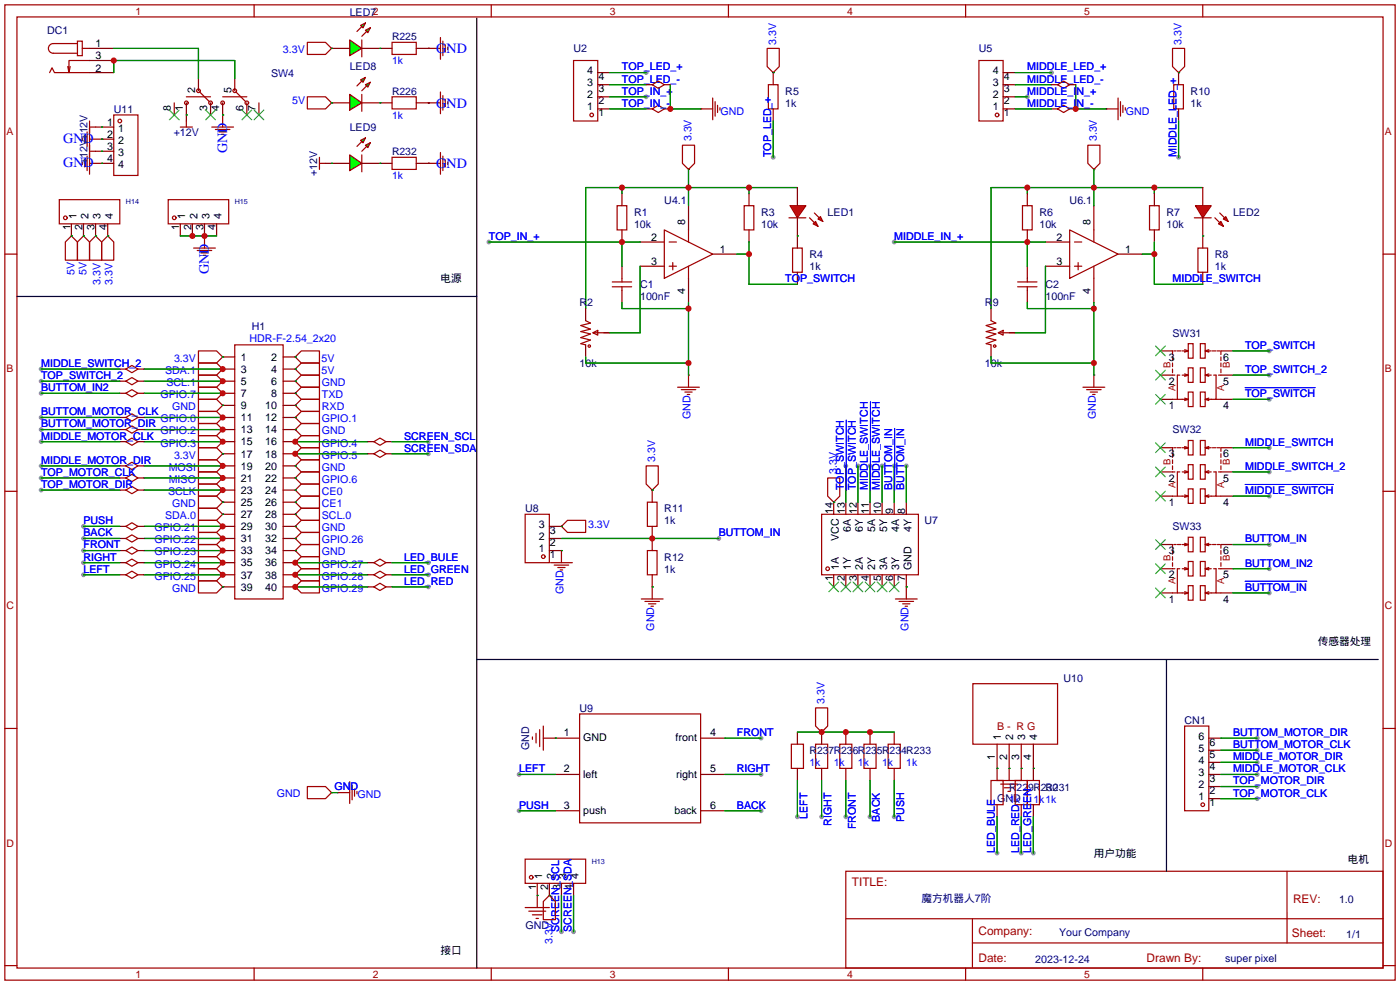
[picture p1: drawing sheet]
<svg xmlns="http://www.w3.org/2000/svg" width="294mm" height="207mm" viewBox="0 0 294 207" stroke-linecap="round" stroke-linejoin="round" font-family="sans-serif">
<g fill="#999">
<circle cx="135.6" cy="15.2" r=".51"/>
<circle cx="135.6" cy="20.3" r=".51"/>
<circle cx="102.6" cy="50.8" r=".51"/>
<circle cx="162.3" cy="33" r=".51"/>
<circle cx="220.7" cy="15.2" r=".51"/>
<circle cx="187.7" cy="50.8" r=".51"/>
<circle cx="247.4" cy="33" r=".51"/>
<circle cx="215.6" cy="20.3" r=".51"/>
<circle cx="177.5" cy="97.8" r=".51"/>
<circle cx="180.1" cy="97.8" r=".51"/>
<circle cx="182.6" cy="97.8" r=".51"/>
<circle cx="185.2" cy="97.8" r=".51"/>
<circle cx="266.4" cy="73.7" r=".51"/>
<circle cx="266.4" cy="83.8" r=".51"/>
<circle cx="266.4" cy="94" r=".51"/>
<circle cx="266.4" cy="104.1" r=".51"/>
<circle cx="266.4" cy="78.7" r=".51"/>
<circle cx="266.4" cy="99.1" r=".51"/>
<circle cx="150.9" cy="113" r=".51"/>
<circle cx="187.7" cy="97.8" r=".51"/>
<circle cx="190.2" cy="97.8" r=".51"/>
<circle cx="266.4" cy="114.3" r=".51"/>
<circle cx="266.4" cy="124.5" r=".51"/>
<circle cx="266.4" cy="119.4" r=".51"/>
<circle cx="263.9" cy="154.9" r=".51"/>
<circle cx="263.9" cy="157.5" r=".51"/>
<circle cx="263.9" cy="160" r=".51"/>
<circle cx="263.9" cy="162.6" r=".51"/>
<circle cx="263.9" cy="165.1" r=".51"/>
<circle cx="263.9" cy="167.6" r=".51"/>
<circle cx="8.6" cy="87.6" r=".51"/>
<circle cx="8.6" cy="90.2" r=".51"/>
<circle cx="8.6" cy="82.6" r=".51"/>
<circle cx="8.6" cy="92.7" r=".51"/>
<circle cx="8.6" cy="97.8" r=".51"/>
<circle cx="8.6" cy="77.5" r=".51"/>
<circle cx="8.6" cy="100.3" r=".51"/>
<circle cx="8.6" cy="102.9" r=".51"/>
<circle cx="8.6" cy="80" r=".51"/>
<circle cx="117.9" cy="195.6" r=".51"/>
<circle cx="120.4" cy="195.6" r=".51"/>
<circle cx="109" cy="162.6" r=".51"/>
<circle cx="159.8" cy="162.6" r=".51"/>
<circle cx="159.8" cy="154.9" r=".51"/>
<circle cx="159.8" cy="170.2" r=".51"/>
<circle cx="109" cy="170.2" r=".51"/>
<circle cx="209.3" cy="179.1" r=".51"/>
<circle cx="214.4" cy="179.1" r=".51"/>
<circle cx="216.9" cy="179.1" r=".51"/>
<circle cx="17.5" cy="120.7" r=".51"/>
<circle cx="17.5" cy="118.1" r=".51"/>
<circle cx="17.5" cy="115.6" r=".51"/>
<circle cx="17.5" cy="113" r=".51"/>
<circle cx="17.5" cy="110.5" r=".51"/>
<circle cx="167.4" cy="171.5" r=".51"/>
<circle cx="172.5" cy="171.5" r=".51"/>
<circle cx="177.5" cy="171.5" r=".51"/>
<circle cx="182.6" cy="171.5" r=".51"/>
<circle cx="187.7" cy="171.5" r=".51"/>
<circle cx="89.9" cy="118.1" r=".51"/>
<circle cx="89.9" cy="123.2" r=".51"/>
<circle cx="89.9" cy="120.7" r=".51"/>
<circle cx="89.9" cy="92.7" r=".51"/>
<circle cx="89.9" cy="95.3" r=".51"/>
</g>
<g fill="none" stroke="#a10000" stroke-width=".25">
<path d="M1 1h291.9v204.7h-291.9zM3.6 3.6h286.7v199.6h-286.7zM53.3 1v2.6M103.1 1v2.6M120.4 12.7h5.1v12.7h-5.1zM136.9 17.8l1.3-.8 1.2 .8-1.2 .7zM152.9 1v2.6M202.7 1v2.6M252.5 1v2.6M136.9 22.9l1.3-.8 1.2 .8-1.2 .7zM143.3 30.5h2.5v3.8l-1.3 1.3-1.2-1.3zM147.1 22.9h2.5"/>
<path d="M149.6 20.6v4.5M150.1 21.3v3.1M150.6 22.1v1.5M151.1 22.6v.5M1 53.3h2.6M128.5 59.2h4.1M129.5 43.2h2.1v5.1h-2.1zM130.6 58.4v.8M139.4 48.3l10.2 5-10.2 5.1zM140.5 55.9h1.5M140.5 50.8h1.5M141.2 55.1v1.5"/>
<path d="M144.5 48.3v2.5M144.5 55.9v2.5M156.2 43.2h2v5.1h-2zM165.6 45.7h3.6M290.3 53.3h2.6M41.7 73.7h3.8l1.2 1.2-1.2 1.3h-3.8zM41.7 76.2h3.8l1.2 1.3-1.2 1.2h-3.8zM41.7 78.7h3.8l1.2 1.3-1.2 1.3h-3.8zM49.3 72.4h10.1v53.3h-10.1zM62 74.9l1.2-1.2h3.9v2.5h-3.9zM62 77.5l1.2-1.3h3.9v2.5h-3.9zM63.2 78.7h3.9v2.6h-3.9l-1.2-1.3z"/>
<path d="M128.5 60.2h4.1M130.6 60.2v.8M144.5 78.7v2.6M41.7 83.8h3.8l1.2 1.3-1.2 1.3h-3.8zM41.7 94h3.8l1.2 1.3-1.2 1.2h-3.8zM41.7 96.5h3.8l1.2 1.3-1.2 1.3h-3.8zM41.7 99.1h3.8l1.2 1.2-1.2 1.3h-3.8zM41.7 88.9h3.8l1.2 1.3-1.2 1.2h-3.8zM41.7 86.4h3.8l1.2 1.2-1.2 1.3h-3.8zM41.7 81.3h3.8l1.2 1.3-1.2 1.2h-3.8zM41.7 91.4h3.8l1.2 1.3-1.2 1.3h-3.8zM62 97.8l1.2-1.3h3.9v2.6h-3.9z"/>
<path d="M62 90.2l1.2-1.3h3.9v2.5h-3.9zM62 82.6l1.2-1.3h3.9v2.5h-3.9zM62 85.1l1.2-1.3h3.9v2.6h-3.9zM62 87.6l1.2-1.2h3.9v2.5h-3.9zM62 95.3l1.2-1.3h3.9v2.5h-3.9zM62 92.7l1.2-1.3h3.9v2.6h-3.9zM142.2 81.3h4.6M143 81.8h3M143.8 82.3h1.5M144.3 82.8h.5M1 103.1h2.6M41.7 104.1h3.8l1.2 1.3-1.2 1.3h-3.8z"/>
<path d="M41.7 106.7h3.8l1.2 1.3-1.2 1.2h-3.8zM41.7 101.6h3.8l1.2 1.3-1.2 1.2h-3.8zM41.7 109.2h3.8l1.2 1.3-1.2 1.3h-3.8zM41.7 111.8h3.8l1.2 1.2-1.2 1.3h-3.8zM41.7 114.3h3.8l1.2 1.3-1.2 1.2h-3.8zM41.7 116.8h3.8l1.2 1.3-1.2 1.3h-3.8zM41.7 119.4h3.8l1.2 1.3-1.2 1.2h-3.8zM62 115.6l1.2-1.3h3.9v2.5h-3.9zM62 110.5l1.2-1.3h3.9v2.6h-3.9zM62 108l1.2-1.3h3.9v2.5h-3.9zM62 102.9l1.2-1.3h3.9v2.5h-3.9zM62 105.4l1.2-1.3h3.9v2.6h-3.9z"/>
<path d="M62 118.1l1.2-1.3h3.9v2.6h-3.9zM62 113l1.2-1.2h3.9v2.5h-3.9zM62 100.3l1.2-1.2h3.9v2.5h-3.9zM290.3 103.1h2.6M41.7 121.9h3.8l1.2 1.3-1.2 1.3h-3.8zM62 120.7l1.2-1.3h3.9v2.5h-3.9zM62 123.2l1.2-1.3h3.9v2.6h-3.9zM1 152.9h2.6M290.3 152.9h2.6M64.5 165.1h3.8l1.3 1.3-1.3 1.2h-3.8zM70.9 166.4h2.5M73.4 164.1v4.6"/>
<path d="M73.9 164.8v3.1M74.4 165.6v1.5M74.9 166.1v.5M177.5 182.9h112.8v20.3h-112.8zM177.6 192.8h112.6M204.1 197.9h86.1M204.1 192.8v10.2M270.2 182.9v15M1 202.7h2.6M53.3 203.2v2.5M103.1 203.2v2.5M152.9 203.2v2.5"/>
<path d="M202.7 203.2v2.5M252.5 203.2v2.5M290.3 202.7h2.6"/>
<circle cx="124.2" cy="24.1" r=".38"/>
</g>
<g fill="none" stroke="#870000" stroke-width=".25">
<path d="M125.5 17.8h2.5M125.5 15.2h2.5M135.6 17.8h1.3M139.4 17.8h1.3M125.5 22.9h2.5M125.5 20.3h2.5M135.6 22.9h1.3M139.4 22.9h1.3M144.5 35.6h.1M147.1 22.9h.1M130.6 40.6v2.6M130.6 48.3v2.5"/>
<path d="M130.6 55.9v2.5M134.4 55.9h5M134.4 50.8h5M144.5 43.2v5.1M144.5 58.4v5.1M149.6 53.3h5.1M157.2 40.6v2.6M157.2 48.3v2.5M46.7 74.9h.1M46.7 77.5h.1M46.7 74.9h2.6M46.7 77.5h2.6"/>
<path d="M59.4 74.9h2.6M59.4 77.5h2.6M62 74.9h.1M62 77.5h.1M130.6 61v2.5M144.5 78.7h.1M46.7 85.1h.1M46.7 95.3h.1M46.7 80h.1M46.7 97.8h.1M46.7 90.2h.1M46.7 87.6h.1"/>
<path d="M46.7 82.6h.1M46.7 92.7h.1M46.7 80h2.6M46.7 82.6h2.6M46.7 85.1h2.6M46.7 87.6h2.6M46.7 90.2h2.6M46.7 92.7h2.6M46.7 95.3h2.6M46.7 97.8h2.6M59.4 80h2.6M59.4 82.6h2.6"/>
<path d="M59.4 85.1h2.6M59.4 87.6h2.6M59.4 90.2h2.6M59.4 92.7h2.6M59.4 95.3h2.6M59.4 97.8h2.6M62 97.8h.1M62 90.2h.1M62 80h.1M62 82.6h.1M62 85.1h.1M62 87.6h.1"/>
<path d="M62 95.3h.1M62 92.7h.1M46.7 105.4h.1M46.7 108h.1M46.7 100.3h.1M46.7 102.9h.1M46.7 110.5h.1M46.7 113h.1M46.7 115.6h.1M46.7 118.1h.1M46.7 100.3h2.6M46.7 102.9h2.6"/>
<path d="M46.7 105.4h2.6M46.7 108h2.6M46.7 110.5h2.6M46.7 113h2.6M46.7 115.6h2.6M46.7 118.1h2.6M59.4 100.3h2.6M59.4 102.9h2.6M59.4 105.4h2.6M59.4 108h2.6M59.4 110.5h2.6M59.4 113h2.6"/>
<path d="M59.4 115.6h2.6M59.4 118.1h2.6M62 115.6h.1M62 110.5h.1M62 108h.1M62 102.9h.1M62 105.4h.1M62 118.1h.1M62 113h.1M62 100.3h.1M46.7 123.2h.1M46.7 120.7h.1"/>
<path d="M46.7 120.7h2.6M46.7 123.2h2.6M59.4 120.7h2.6M59.4 123.2h2.6M62 120.7h.1M62 123.2h.1M69.6 166.4h.1M70.9 166.4h.1"/>
</g>
<g fill="none" stroke="#008700" stroke-width=".25">
<path d="M128 15.2h7.6M128 17.8h7.6M140.7 17.8v5.1h6.4M128 20.3h7.6M128 22.9h7.6M130.6 39.4v1.2M144.5 35.6v7.6M157.2 39.4v1.2M167.4 39.4h-44.5v25.4M30.2 77.5h16.5M46.7 74.9h.1M62 74.9h.1"/>
<path d="M62 77.5h.1M30.2 80h16.5M30.2 82.6h16.5M30.2 90.2h16.5M30.2 92.7h16.5M30.2 97.8h16.5M46.7 85.1h.1M46.7 95.3h.1M62 80h.1M62 82.6h.1M62 85.1h.1M62 87.6h.1"/>
<path d="M62 90.2h.1M62 97.8h.1M62 92.7h15.2M62 95.3h15.2M30.2 100.3h16.5M30.2 102.9h16.5M30.2 110.5h16.5M30.2 113h16.5M30.2 115.6h16.5M30.2 118.1h16.5M46.7 105.4h.1M46.7 108h.1"/>
<path d="M62 100.3h.1M62 102.9h.1M62 105.4h.1M62 108h.1M62 110.5h.1M62 113h.1M62 115.6h.1M62 118.1h15.2M30.2 120.7h16.5M46.7 123.2h.1M62 120.7h15.2M62 123.2h15.2"/>
</g>
<g fill="#f00" stroke="#a10000" stroke-width=".25">
<path d="M165.9 43.2h3.3l-1.8 2.5z"/>
<path d="M171.7 46l.5-.5 .5 1z"/>
<path d="M170.7 47l.5-.5 .5 1z"/>
</g>
<g fill="none" stroke="#a10000" stroke-width=".25">
<path d="M161 10.2h2.6v3.8l-1.3 1.2-1.3-1.2zM161.3 17.8h2v5.1h-2zM205.5 12.7h5.1v12.7h-5.1zM222 17.8l1.3-.8 1.2 .8-1.2 .7zM222 22.9l1.3-.8 1.2 .8-1.2 .7zM228.3 30.5h2.6v3.8l-1.3 1.3-1.3-1.3zM232.2 22.9h2.5M234.7 20.6v4.5M235.2 21.3v3.1M235.7 22.1v1.5M236.2 22.6v.5M166.4 52.1h2v5.1h-2z"/>
<path d="M169.9 45.7l1 1M170.9 44.7l1.1 1M213.6 59.2h4.1M214.6 43.2h2.1v5.1h-2.1zM215.6 58.4v.8M224.5 48.3l10.2 5-10.2 5.1zM225.6 55.9h1.5M225.6 50.8h1.5M226.3 55.1v1.5M229.6 48.3v2.5M229.6 55.9v2.5M241.3 43.2h2v5.1h-2z"/>
<path d="M250.7 45.7h3.6M122.9 67.3l1.1 .5-2.1 .5 2.1 .8-2.1 .5 2.1 .5-2.1 .8 2.1 .5-2.1 .7 1 .3M124.5 69.9l1-.6v1.1zM124.5 69.9h3.5M213.6 60.2h4.1M215.6 60.2v.8M229.6 78.7v2.6M227.3 81.3h4.6M228.1 81.8h3M228.9 82.3h1.5M229.4 82.8h.5"/>
<circle cx="209.3" cy="24.1" r=".38"/>
<circle cx="123.7" cy="72.6" r=".25"/>
</g>
<g fill="none" stroke="#870000" stroke-width=".25">
<path d="M162.3 15.2h.1M162.3 15.2v2.6M210.6 17.8h2.5M210.6 15.2h2.5M220.7 17.8h1.3M224.5 17.8h1.3M162.3 22.9v2.5M167.4 39.4v3.8M210.6 22.9h2.5M210.6 20.3h2.5M220.7 22.9h1.3M224.5 22.9h1.3"/>
<path d="M229.6 35.6h.1M232.2 22.9h.1M167.4 45.7v6.4M167.4 57.2v2.5M215.6 40.6v2.6M215.6 48.3v2.5M215.6 55.9v2.5M219.5 55.9h5M219.5 50.8h5M229.6 43.2v5.1M229.6 58.4v5.1M234.7 53.3h5.1"/>
<path d="M242.3 40.6v2.6M242.3 48.3v2.5M122.9 64.8v2.5M122.9 72.4v2.5M126.7 69.9h1.3M215.6 61v2.5M229.6 78.7h.1"/>
</g>
<g fill="none" stroke="#008700" stroke-width=".25">
<path d="M162.3 15.2h.1M213.1 15.2h7.6M213.1 17.8h7.6M225.8 17.8v5.1h6.4M162.3 25.4v7.6M215.6 39.4v1.2M229.6 35.6v7.6M242.3 39.4v1.2M252.5 39.4h-44.5v25.4M102.6 50.8h31.8M130.6 50.8v5.1M134.4 55.9v14h-6.4"/>
<path d="M154.7 53.3h2.5M157.2 50.8v8.9h10.2M167.4 49.5h.1M122.9 74.9v1.3h21.6M130.6 63.5v1.3h13.9M144.5 63.5v15.2"/>
</g>
<g fill="#f00" stroke="#a10000" stroke-width=".25">
<path d="M251 43.2h3.3l-1.8 2.5z"/>
<path d="M256.8 46l.5-.5 .5 1z"/>
<path d="M255.8 47l.5-.5 .5 1z"/>
</g>
<g fill="none" stroke="#a10000" stroke-width=".25">
<path d="M10.4 15.2l.5-1 .5 1h7.4M14.7 14l-.2 1.2M16.3 8.6h1v3.1h-1zM16.3 9.1h-5.1a1.02 1.02 0 0 0-1 1.1 1.02 1.02 0 0 0 1 1h5.1M17.3 10.2h1.5M18.8 12.7h-4.3v2.5l-.3-1.2M41.9 19.3l2 2M49.5 19.3l2.1 2M75.9 8.4v3.5M82.3 8.9h5.1v2.5h-5.1zM89.9 10.2h2.6M92.5 7.9v4.5"/>
<path d="M92.5 19.3v4.6M93 8.6v3.1M93.5 9.4v1.5M94 9.9v.5M246.1 10.2h2.6v3.8l-1.3 1.2-1.3-1.2zM246.4 17.8h2v5.1h-2zM37.8 26.7h2.6M39.1 20.3h5.1M39.1 25.4v1.3M44.4 26.7h4.6M45.2 27.2h3.1M46 27.7h1.5"/>
<path d="M46.5 28.2h.5M46.7 20.3h5.1M46.7 24.1v2.6M82.3 20.3h5.1v2.6h-5.1zM89.9 21.6h2.6M93 20.1v3M93.5 20.8v1.6M94 21.3v.5M251.5 52.1h2v5.1h-2zM255 45.7l1 1M256 44.7l1 1M26.4 77.5l1.3-.8 1.3 .8-1.3 .7z"/>
<path d="M208 67.3l1 .5-2 .5 2 .8-2 .5 2 .5-2 .8 2 .5-2 .7 1 .3M209.5 69.9l1.1-.6v1.1zM209.5 69.9h3.6M246.1 73.7v.7M246.1 74.9v.8M246.1 76.2v.8M246.1 77.5v.7M246.1 78.7h.5M246.4 73.7h.5M247.1 73.7h.8M247.6 78.7h-.5v5.1h2.3l-.7 .3M248.2 73.7h1.2l-.7 .2"/>
<path d="M248.2 78.7h1.2l-.7 .3M248.7 73.4l.7 .3M248.7 78.5l.7 .2M249.4 72.1h1v3.1h-1zM249.4 77.2h1v3.1h-1zM252 72.1h1v3.1h-1zM252 77.2h1v3.1h-1zM253.7 73.4l-.7 .3M253.7 78.5l-.7 .2M254.3 73.7h-1.3l.7 .2M254.3 78.7h-1.3l.7 .3M254.5 73.7h.8"/>
<path d="M254.8 78.7h.5v5.1h-2.3l.7 .3M255.5 73.7h.5M255.8 78.7h.5M256.3 73.7v.7M256.3 74.9v.8M256.3 76.2v.8M256.3 77.5v.7M26.4 87.6l1.3-.7 1.3 .7-1.3 .8zM26.4 90.2l1.3-.8 1.3 .8-1.3 .7zM26.4 82.6l1.3-.8 1.3 .8-1.3 .7zM26.4 92.7l1.3-.8 1.3 .8-1.3 .8zM26.4 97.8l1.3-.8 1.3 .8-1.3 .8z"/>
<path d="M26.4 80l1.3-.8 1.3 .8-1.3 .8zM135.6 97.8h2.6v3.8l-1.3 1.3-1.3-1.3zM246.1 83.8h1M246.1 94v.7M246.1 95.3v.7M246.1 96.5v.8M246.1 97.8v.8M246.1 99.1h.5M246.4 94h.5M247.1 94h.8M247.6 99.1h-.5v5h2.3l-.7 .3M248.2 94h1.2l-.7 .2"/>
<path d="M248.2 99.1h1.2l-.7 .2M248.7 83.6l.7 .2M248.7 93.7l.7 .3M248.7 98.8l.7 .3M249.4 82.3h1v3h-1zM249.4 92.5h1v3h-1zM249.4 97.5h1v3.1h-1zM252 82.3h1v3h-1zM252 92.5h1v3h-1zM252 97.5h1v3.1h-1zM253.7 83.6l-.7 .2M253.7 93.7l-.7 .3"/>
<path d="M253.7 98.8l-.7 .3M254.3 94h-1.3l.7 .2M254.3 99.1h-1.3l.7 .2M254.5 94h.8M254.8 99.1h.5v5h-2.3l.7 .3M255.3 83.8h1M255.5 94h.5M255.8 99.1h.5M256.3 94v.7M256.3 95.3v.7M256.3 96.5v.8M256.3 97.8v.8"/>
<path d="M26.4 100.3l1.3-.7 1.3 .7-1.3 .8zM26.4 102.9l1.3-.8 1.3 .8-1.3 .7zM110.2 108h5.1v10.1h-5.1zM115.6 118.1h4.5M116.3 118.6h3.1M117.1 119.1h1.5M117.6 119.6h.5M117.9 115.6v2.5M119.1 109.2h3.8v2.6h-3.8l-1.2-1.3zM135.9 105.4h2v5.1h-2zM135.9 115.6h2v5h-2zM172.5 108h20.3v12.7h-20.3z"/>
<path d="M173.7 100.3h2.6v3.8l-1.3 1.3-1.3-1.3zM246.1 114.3v.8M246.1 115.6v.7M246.1 116.8v.8M246.1 118.1v.8M246.1 104.1h1M246.1 119.4h.5M246.4 114.3h.5M247.1 114.3h.8M247.6 119.4h-.5v5.1h2.3l-.7 .2M248.2 114.3h1.2l-.7 .3M248.2 119.4h1.2l-.7 .2"/>
<path d="M248.7 103.9l.7 .2M248.7 114l.7 .3M248.7 119.1l.7 .3M249.4 102.6h1v3.1h-1zM249.4 112.8h1v3h-1zM249.4 117.9h1v3h-1zM252 102.6h1v3.1h-1zM252 112.8h1v3h-1zM252 117.9h1v3h-1zM253.7 103.9l-.7 .2M253.7 114l-.7 .3M253.7 119.1l-.7 .3"/>
<path d="M254.3 114.3h-1.3l.7 .3M254.3 119.4h-1.3l.7 .2M254.5 114.3h.8M254.8 119.4h.5v5.1h-2.3l.7 .2M255.3 104.1h1M255.5 114.3h.5M255.8 119.4h.5M256.3 114.3v.8M256.3 115.6v.7M256.3 116.8v.8M256.3 118.1v.8M134.6 125.7h4.6"/>
<path d="M135.4 126.2h3M136.1 126.7h1.6M136.7 127.3h.5M136.9 123.2v2.5M188 125.7h4.5M188.7 126.2h3.1M189.5 126.7h1.5M190 127.3h.5M190.2 123.2v2.5M246.1 124.5h1M248.7 124.2l.7 .3M249.4 122.9h1v3.1h-1z"/>
<path d="M252 122.9h1v3.1h-1zM253.7 124.2l-.7 .3M255.3 124.5h1M248.7 152.4h5v17.8h-5z"/>
<circle cx="41.7" cy="19.1" r=".38"/>
<circle cx="49.3" cy="19.1" r=".38"/>
<circle cx="39.1" cy="21.6" r=".38"/>
<circle cx="44.2" cy="21.6" r=".38"/>
<circle cx="46.7" cy="21.6" r=".38"/>
<circle cx="51.8" cy="21.6" r=".38"/>
<circle cx="208.8" cy="72.6" r=".25"/>
<circle cx="114" cy="116.8" r=".38"/>
<circle cx="173.7" cy="119.4" r=".38"/>
<circle cx="252.5" cy="168.9" r=".38"/>
</g>
<g fill="none" stroke="#870000" stroke-width=".25">
<path d="M18.8 10.2h5.1M18.8 15.2h5.1M18.8 12.7h5.1M41.7 16.5v2.6M49.3 16.5v2.6M79.8 10.2h2.5M87.4 10.2h2.5M89.9 10.2h.1M247.4 15.2h.1M247.4 15.2v2.6M36.6 21.6v2.5M39.1 21.6v3.8"/>
<path d="M44.2 21.6v2.5M46.7 24.1h.1M46.7 21.6v2.5M51.8 21.6v2.5M54.4 21.6v2.5M79.8 21.6h2.5M87.4 21.6h2.5M89.9 21.6h.1M247.4 22.9v2.5M252.5 39.4v3.8M252.5 45.7v6.4M252.5 57.2v2.5"/>
<path d="M25.1 77.5h1.3M29 77.5h1.2M208 64.8v2.5M208 72.4v2.5M211.8 69.9h1.3M243.6 73.7h2.5M243.6 78.7h2.5M256.3 73.7h2.5M256.3 78.7h2.5M25.1 87.6h1.3M25.1 90.2h1.3M25.1 82.6h1.3"/>
<path d="M25.1 92.7h1.3M25.1 97.8h1.3M25.1 80h1.3M29 87.6h1.2M29 90.2h1.2M29 82.6h1.2M29 92.7h1.2M29 97.8h1.2M29 80h1.2M243.6 83.8h2.5M243.6 94h2.5M243.6 99.1h2.5"/>
<path d="M256.3 83.8h2.5M256.3 94h2.5M256.3 99.1h2.5M25.1 100.3h1.3M25.1 102.9h1.3M29 100.3h1.2M29 102.9h1.2M115.3 115.6h2.6M115.3 113h2.6M115.3 110.5h2.6M117.9 110.5h.1M117.9 115.6h.1"/>
<path d="M136.9 102.9h.1M136.9 102.9v2.5M136.9 110.5v5.1M175 105.4h.1M175 105.4v2.6M177.5 105.4v2.6M180.1 105.4v2.6M182.6 105.4v2.6M185.2 105.4v2.6M187.7 105.4v2.6M190.2 105.4v2.6M243.6 104.1h2.5"/>
<path d="M243.6 114.3h2.5M243.6 119.4h2.5M256.3 104.1h2.5M256.3 114.3h2.5M256.3 119.4h2.5M136.9 123.2h.1M136.9 120.7v2.5M175 120.7v2.5M177.5 120.7v2.5M180.1 120.7v2.5M182.6 120.7v2.5M185.2 120.7v2.5"/>
<path d="M187.7 120.7v2.5M190.2 123.2h.1M190.2 120.7v2.5M243.6 124.5h2.5M256.3 124.5h2.5M253.7 157.5h2.6M253.7 154.9h2.6M253.7 167.6h2.6M253.7 165.1h2.6M253.7 162.6h2.6M253.7 160h2.6"/>
</g>
<g fill="none" stroke="#008700" stroke-width=".25">
<path d="M23.9 10.2h17.8v6.3M23.9 15.2v-2.5h25.4v3.8M89.9 10.2h.1M247.4 15.2h.1M39.1 24.1h.1M46.7 24.1h.1M89.9 21.6h.1M213.1 20.3h2.5M213.1 22.9h7.6M247.4 25.4v7.6M187.7 50.8h31.8M215.6 50.8v5.1"/>
<path d="M219.5 55.9v14h-6.4M239.8 53.3h2.5M242.3 50.8v8.9h10.2M252.5 49.5h.1M8.6 77.5h16.5M208 74.9v1.3h21.6M215.6 63.5v1.3h14M229.6 63.5v15.2M258.8 73.7h7.6M258.8 78.7h7.6M8.6 87.6h16.5M8.6 90.2h16.5"/>
<path d="M8.6 82.6h16.5M8.6 92.7h16.5M8.6 97.8h16.5M8.6 80h16.5M30.2 87.6h16.5M177.5 97.8v7.6M180.1 97.8v7.6M182.6 97.8v7.6M185.2 97.8v7.6M187.7 97.8v7.6M190.2 97.8v7.6M258.8 83.8h7.6"/>
<path d="M258.8 94h7.6M258.8 99.1h7.6M8.6 100.3h16.5M8.6 102.9h16.5M117.9 110.5h.1M117.9 115.6h.1M117.9 113h33M136.9 102.9h.1M175 105.4h.1M258.8 104.1h7.6M258.8 114.3h7.6M258.8 119.4h7.6"/>
<path d="M136.9 123.2h.1M190.2 123.2h.1M258.8 124.5h7.6M256.3 154.9h7.6M256.3 157.5h7.6M256.3 160h7.6M256.3 162.6h7.6M256.3 165.1h7.6M256.3 167.6h7.6"/>
</g>
<g fill="none" stroke="#3c3" stroke-width=".25">
<path d="M35.6 23.1l2 2M37.6 23.1l-2 2M43.2 23.1l2 2M45.2 23.1l-2 2M50.8 23.1l2 2M52.8 23.1l-2 2M53.3 23.1l2.1 2M55.4 23.1l-2.1 2M242.6 72.6l2 2.1M242.6 77.7l2 2.1M244.6 72.6l-2 2.1M244.6 77.7l-2 2.1"/>
<path d="M242.6 82.8l2 2M242.6 93l2 2M242.6 98l2 2.1M244.6 82.8l-2 2M244.6 93l-2 2M244.6 98l-2 2.1M242.6 103.1l2 2.1M242.6 113.3l2 2M242.6 118.4l2 2M244.6 103.1l-2 2.1M244.6 113.3l-2 2M244.6 118.4l-2 2"/>
<path d="M174 122.2l2 2M176 122.2l-2 2M176.5 122.2l2.1 2M178.6 122.2l-2.1 2M179.1 122.2l2 2M181.1 122.2l-2 2M181.6 122.2l2 2M183.6 122.2l-2 2M184.1 122.2l2.1 2M186.2 122.2l-2.1 2M186.7 122.2l2 2M188.7 122.2l-2 2"/>
<path d="M242.6 123.4l2 2.1M244.6 123.4l-2 2.1"/>
</g>
<path d="M177.6 88.2v14.7M182.7 84.3v18.6M187.8 89.9v13M261.4 81.4h14.7M261.4 101.7h18.5M261.4 122h12.9" fill="none" stroke="#00f" stroke-width=".21"/>
<g fill="#0f0" stroke="#a10000" stroke-width=".25">
<path d="M73.4 8.4l2.5 1.8-2.5 1.5z"/>
<path d="M75.7 5.3l1-.5-.5 1z"/>
<path d="M76.7 6.3l1-.5-.5 1.1z"/>
</g>
<path d="M75.9 5.6l-1 1M75.9 19.8v3.6M77 6.6l-1.1 1" fill="none" stroke="#a10000" stroke-width=".25"/>
<path d="M69.6 10.2h3.8M75.9 10.2h3.9" fill="none" stroke="#870000" stroke-width=".25"/>
<path d="M79.8 10.2h.1" fill="none" stroke="#008700" stroke-width=".25"/>
<g fill="#0f0" stroke="#a10000" stroke-width=".25">
<path d="M73.4 19.8l2.5 1.8-2.5 1.5z"/>
<path d="M75.7 16.8l1-.5-.5 1z"/>
<path d="M76.7 17.8l1-.5-.5 1z"/>
</g>
<g fill="none" stroke="#a10000" stroke-width=".25">
<path d="M75.9 17l-1 1M77 18l-1.1 1.1M67.1 34.3h1.2M67.1 33v2.6M75.9 32.5v3.6M82.3 33h5.1v2.6h-5.1zM89.9 34.3h2.6M92.5 32v4.6M93 32.8v3M93.5 33.5v1.6M94 34v.5M111.8 154.7v.5"/>
<path d="M112.5 153.9v2.1M113.3 153.2v3.5M114 152.4v5.1M121.7 149.9h25.4v22.8h-25.4zM204.2 143.5h17.8v12.7h-17.8zM208 163.8h2.6v5.1h-2.6zM209.3 163.8h5.1M210.1 164.6h3.5M210.8 165.4h2.1M211.6 166.1h.5M213.1 163.8h2.5v5.1h-2.5zM215.6 163.8h2.6v5.1h-2.6z"/>
<path d="M110.2 180.3h12.7v5.1h-12.7zM110.2 190.5h5.1M111 191.3h3.6M111.8 192h2M112.5 192.8h.5"/>
<circle cx="111.5" cy="184.2" r=".38"/>
</g>
<g fill="none" stroke="#870000" stroke-width=".25">
<path d="M68.3 34.3h1.3M69.6 21.6h3.8M75.9 21.6h3.9M79.8 34.3h2.5M87.4 34.3h2.5M89.9 34.3h.1M114 154.9h7.7M147.1 154.9h5M209.3 156.2v7.6M211.8 156.2v7.6M214.4 156.2v7.6M216.9 156.2v7.6"/>
<path d="M116.6 162.6h5.1M116.6 170.2h5.1M147.1 162.6h5M147.1 170.2h5M209.3 168.9v2.6M214.4 168.9v2.6M216.9 168.9v2.6M112.8 185.4v5.1M115.3 185.4v2.6M117.9 185.4v2.6M120.4 185.4v2.6"/>
</g>
<g fill="none" stroke="#008700" stroke-width=".25">
<path d="M79.8 21.6h.1M89.9 34.3h.1M116.6 154.9h.1M152.1 154.9h7.7M109 162.6h7.6M109 170.2h7.6M152.1 162.6h7.7M152.1 170.2h7.7M209.3 161.3h.1M209.3 171.5v7.6M211.8 161.3h.1M214.4 161.3h.1"/>
<path d="M214.4 171.5v7.6M216.9 161.3h.1M216.9 171.5v7.6M112.8 188h.1M117.9 188v7.6M120.4 188v7.6"/>
</g>
<g fill="#0f0" stroke="#a10000" stroke-width=".25">
<path d="M73.4 32.5l2.5 1.8-2.5 1.5z"/>
<path d="M75.7 29.5l1-.5-.5 1z"/>
<path d="M76.7 30.5l1-.5-.5 1z"/>
</g>
<g fill="none" stroke="#a10000" stroke-width=".25">
<path d="M64.5 8.9h3.8l1.3 1.3-1.3 1.2h-3.8zM17.3 29v.5M17.3 34v.5M17.8 28.4v1.6M17.8 33.5v1.6M18.3 27.7v3M18.3 32.8v3M18.8 34.3h2.5M18.8 25.4v11.2M18.8 29.2h2.5M18.8 26.7h1.3M18.8 31.8h1.3"/>
<path d="M23.9 24.1h5.1v12.7h-5.1zM64.5 20.3h3.8l1.3 1.3-1.3 1.3h-3.8zM75.9 29.7l-1 1M77 30.7l-1.1 1.1M12.4 41.9h12.7v5.1h-12.7zM15 49.5l1.3 1.3v3.8h-2.6v-3.8zM17.5 49.5l1.3 1.3v3.8h-2.5v-3.8zM20.1 49.5l1.2 1.3v3.8h-2.5v-3.8zM22.6 49.5l1.3 1.3v3.8h-2.6v-3.8zM35.3 41.9h12.7v5.1h-12.7zM40.6 52.1h4.6M41.4 52.6h3"/>
<path d="M42.2 53.1h1.5M42.7 53.6h.5M42.9 49.5v2.6M78.5 92.7l1.3-.8 1.2 .8-1.2 .8zM78.5 95.3l1.3-.8 1.2 .8-1.2 .7zM26.4 118.1l1.3-.8 1.3 .8-1.3 .8zM26.4 115.6l1.3-.8 1.3 .8-1.3 .7zM26.4 113l1.3-.7 1.3 .7-1.3 .8zM26.4 110.5l1.3-.8 1.3 .8-1.3 .8zM78.5 118.1l1.3-.8 1.2 .8-1.2 .8zM26.4 120.7l1.3-.8 1.3 .8-1.3 .7zM78.5 123.2l1.3-.8 1.2 .8-1.2 .8z"/>
<path d="M78.5 120.7l1.3-.8 1.2 .8-1.2 .7zM166.1 156.2h2.6v5.1h-2.6zM171.2 156.2h2.5v5.1h-2.5zM171.2 148.6h2.5v3.8l-1.2 1.3-1.3-1.3zM176.3 156.2h2.5v5.1h-2.5zM181.4 156.2h2.5v5.1h-2.5zM186.4 156.2h2.6v5.1h-2.6zM114 189.2l1.3-1.2 1.3 1.2v3.8h-2.6z"/>
<circle cx="25.1" cy="25.4" r=".38"/>
<circle cx="13.7" cy="45.7" r=".38"/>
<circle cx="36.6" cy="45.7" r=".38"/>
</g>
<g fill="none" stroke="#870000" stroke-width=".25">
<path d="M69.6 10.2h.1M20.1 26.7h3.8M20.1 31.8h3.8M21.3 34.3h.1M21.3 29.2h.1M21.3 34.3h2.6M21.3 29.2h2.6M69.6 21.6h.1M69.6 34.3h3.8M75.9 34.3h3.9M15 49.5h.1M15 47v2.5"/>
<path d="M17.5 49.5h.1M17.5 47v2.5M20.1 49.5h.1M20.1 47v2.5M22.6 49.5h.1M22.6 47v2.5M37.8 47v2.5M40.4 47v2.5M42.9 49.5h.1M42.9 47v2.5M45.5 47v2.5M77.2 92.7h1.3"/>
<path d="M77.2 95.3h1.3M81 92.7h1.3M81 95.3h1.3M25.1 118.1h1.3M25.1 115.6h1.3M25.1 113h1.3M25.1 110.5h1.3M29 118.1h1.2M29 115.6h1.2M29 113h1.2M29 110.5h1.2M77.2 118.1h1.3"/>
<path d="M81 118.1h1.3M25.1 120.7h1.3M29 120.7h1.2M77.2 120.7h1.3M77.2 123.2h1.3M81 120.7h1.3M81 123.2h1.3M167.4 153.7v2.5M172.5 153.7h.1M172.5 153.7v2.5M177.5 153.7v2.5M182.6 153.7v2.5"/>
<path d="M187.7 153.7v2.5M167.4 161.3v2.5M172.5 161.3v2.5M177.5 161.3v2.5M182.6 161.3v2.5M187.7 161.3v2.5M115.3 188h.1"/>
</g>
<g fill="none" stroke="#008700" stroke-width=".25">
<path d="M69.6 10.2h.1M21.3 34.3h.1M21.3 29.2h.1M21.3 26.7h.1M21.3 31.8h.1M69.6 34.3h.1M69.6 21.6h.1M79.8 34.3h.1M15 49.5h.1M17.5 49.5h.1M20.1 49.5h.1M22.6 49.5h.1"/>
<path d="M37.8 49.5h7.7M82.3 92.7h7.6M82.3 95.3h7.6M17.5 118.1h7.6M17.5 115.6h7.6M17.5 113h7.6M17.5 110.5h7.6M82.3 118.1h7.6M17.5 120.7h7.6M82.3 120.7h7.6M82.3 123.2h7.6M167.4 153.7h20.3"/>
<path d="M69.6 166.4h1.3M167.4 163.8v7.7M172.5 163.8v7.7M177.5 163.8v7.7M182.6 163.8v7.7M187.7 163.8v7.7M115.3 188h.1"/>
</g>
<path d="M100.1 3.8v58.4h-96.5M100.1 62.2v141M100.1 138.4h189.2M244.9 138.4v44.5" fill="none" stroke="#000" stroke-width=".25"/>
<g fill="#c00">
<circle cx="46.7" cy="77.5" r=".63"/>
<circle cx="46.7" cy="80" r=".63"/>
<circle cx="46.7" cy="82.5" r=".63"/>
<circle cx="46.7" cy="90.2" r=".63"/>
<circle cx="46.7" cy="92.7" r=".63"/>
<circle cx="62" cy="92.7" r=".63"/>
<circle cx="62" cy="95.2" r=".63"/>
<circle cx="46.7" cy="97.8" r=".63"/>
<circle cx="46.7" cy="100.3" r=".63"/>
<circle cx="46.7" cy="102.9" r=".63"/>
<circle cx="46.7" cy="110.5" r=".63"/>
<circle cx="46.7" cy="113" r=".63"/>
<circle cx="46.7" cy="115.6" r=".63"/>
<circle cx="46.7" cy="118.1" r=".63"/>
<circle cx="62" cy="118.1" r=".63"/>
<circle cx="46.7" cy="120.6" r=".63"/>
<circle cx="62" cy="120.6" r=".63"/>
<circle cx="62" cy="123.2" r=".63"/>
<circle cx="144.5" cy="39.4" r=".63"/>
<circle cx="130.6" cy="39.4" r=".63"/>
<circle cx="157.2" cy="39.4" r=".63"/>
<circle cx="140.7" cy="22.9" r=".63"/>
<circle cx="157.2" cy="53.3" r=".63"/>
<circle cx="130.6" cy="50.8" r=".63"/>
<circle cx="144.5" cy="64.8" r=".63"/>
<circle cx="144.5" cy="76.2" r=".63"/>
<circle cx="229.6" cy="39.4" r=".63"/>
<circle cx="215.6" cy="39.4" r=".63"/>
<circle cx="242.3" cy="39.4" r=".63"/>
<circle cx="225.8" cy="22.9" r=".63"/>
<circle cx="242.3" cy="53.3" r=".63"/>
<circle cx="215.6" cy="50.8" r=".63"/>
<circle cx="229.6" cy="64.8" r=".63"/>
<circle cx="229.6" cy="76.2" r=".63"/>
<circle cx="136.9" cy="113" r=".63"/>
<circle cx="46.7" cy="87.6" r=".63"/>
<circle cx="23.9" cy="12.7" r=".63"/>
<circle cx="40.4" cy="49.5" r=".63"/>
<circle cx="42.9" cy="49.5" r=".63"/>
<circle cx="182.6" cy="153.7" r=".63"/>
<circle cx="177.5" cy="153.7" r=".63"/>
<circle cx="172.5" cy="153.7" r=".63"/>
</g>
<g font-size="3" fill="#00f">
<text x="91.6" y="11.2">GND</text>
<text x="91.6" y="22.7">GND</text>
<text x="13.3" y="29.9">GND</text>
<text x="13.3" y="35">GND</text>
<text x="47.7" y="32.2" transform="rotate(-90 47.7 32.2)">GND</text>
<text x="91.6" y="35.4">GND</text>
<text x="43.8" y="57.6" transform="rotate(-90 43.8 57.6)">GND</text>
</g>
<g font-size="2.5" fill="#a00000">
<text x="178.8" y="186.1">TITLE:</text>
<text x="271.4" y="189.4">REV:</text>
<text x="205.4" y="196.3">Company:</text>
<text x="271.2" y="196.7">Sheet:</text>
<text x="205.4" y="201.8">Date:</text>
<text x="240.7" y="201.9">Drawn By:</text>
</g>
<g font-size="2.2" fill="#a00000">
<text x="28.4" y="3.1">1</text>
<text x="128" y="3.1">3</text>
<text x="177.8" y="3.1">4</text>
<text x="227.6" y="3.1">5</text>
<text x="1.4" y="28.4">A</text>
<text x="290.7" y="28.4">A</text>
<text x="1.4" y="78.1">B</text>
<text x="290.7" y="78.1">B</text>
<text x="1.4" y="127.9">C</text>
<text x="290.7" y="127.9">C</text>
<text x="209.3" y="153.2">B - R G</text>
<text x="1.4" y="177.7">D</text>
<text x="290.7" y="177.7">D</text>
<text x="28.4" y="205.3">1</text>
<text x="78.2" y="205.3">2</text>
<text x="128" y="205.3">3</text>
<text x="177.8" y="205.3">4</text>
<text x="227.6" y="205.3">5</text>
</g>
<g font-size="2.2" fill="#000080">
<text x="73.4" y="3.4">LED72</text>
<text x="9.9" y="7.2">DC1</text>
<text x="82.3" y="8.5">R225</text>
<text x="120.4" y="11">U2</text>
<text x="205.5" y="11">U5</text>
<text x="56.9" y="16.1">SW4</text>
<text x="73.4" y="14.8">LED8</text>
<text x="23.9" y="23.7">U11</text>
<text x="82.3" y="19.9">R226</text>
<text x="164.8" y="19.9">R5</text>
<text x="164.8" y="22.4">1k</text>
<text x="249.9" y="19.9">R10</text>
<text x="249.9" y="22.4">1k</text>
<text x="36.5" y="28.6">+12V</text>
<text x="73.4" y="27.5">LED9</text>
<text x="18.3" y="34.4" transform="rotate(-90 18.3 34.4)">+12V+12V</text>
<text x="82.3" y="32.6">R232</text>
<text x="66.6" y="36.9" transform="rotate(-90 66.6 36.9)">+12V</text>
<text x="133.1" y="45.3">R1</text>
<text x="133.1" y="47.8">10k</text>
<text x="139.4" y="42.7">U4.1</text>
<text x="159.8" y="45.3">R3</text>
<text x="159.8" y="47.8">10k</text>
<text x="173.7" y="45.3">LED1</text>
<text x="218.2" y="45.3">R6</text>
<text x="218.2" y="47.8">10k</text>
<text x="224.5" y="42.7">U6.1</text>
<text x="244.9" y="45.3">R7</text>
<text x="244.9" y="47.8">10k</text>
<text x="258.8" y="45.3">LED2</text>
<text x="169.9" y="54.2">R4</text>
<text x="169.9" y="56.7">1k</text>
<text x="255" y="54.2">R8</text>
<text x="255" y="56.7">1k</text>
<text x="121.7" y="64.3">R2</text>
<text x="134.4" y="60.5">C1</text>
<text x="134.4" y="63.1">100nF</text>
<text x="206.8" y="64.3">R9</text>
<text x="219.5" y="60.5">C2</text>
<text x="219.5" y="63.1">100nF</text>
<text x="52.8" y="69.2">H1</text>
<text x="246.1" y="70.7">SW31</text>
<text x="121.7" y="77">10k</text>
<text x="206.8" y="77">10k</text>
<text x="246.1" y="91">SW32</text>
<text x="110.2" y="107.5">U8</text>
<text x="139.4" y="107.5">R11</text>
<text x="139.4" y="110">1k</text>
<text x="194.1" y="110">U7</text>
<text x="246.1" y="111.3">SW33</text>
<text x="139.4" y="117.7">R12</text>
<text x="139.4" y="120.2">1k</text>
<text x="223.3" y="143.1">U10</text>
<text x="121.7" y="149.4">U9</text>
<text x="248.7" y="152">CN1</text>
<text x="111.1" y="157.4" transform="rotate(-90 111.1 157.4)">GND</text>
<text x="169.9" y="158.3">R237R236R235R234R233</text>
<text x="211.8" y="165.9">R229R230</text>
<text x="219.5" y="165.9">R231</text>
<text x="209.3" y="168.3">GND</text>
<text x="193.5" y="189.4">魔方机器人7阶</text>
<text x="281.1" y="189.5">1.0</text>
<text x="110.3" y="195">GND</text>
<text x="222.3" y="196.4">Your Company</text>
<text x="282.6" y="197">1/1</text>
<text x="217.3" y="202">2023-12-24</text>
<text x="257.2" y="202">super pixel</text>
</g>
<g font-size="2.2">
<text x="20.1" y="9.9">1</text>
<text x="20.1" y="15">2</text>
<text x="20.1" y="12.5">3</text>
<text x="123.3" y="15.5">4</text>
<text x="125.6" y="16.8">4</text>
<text x="208.4" y="15.5">4</text>
<text x="210.7" y="16.8">4</text>
<text x="35.9" y="23.3" transform="rotate(-90 35.9 23.3)">8</text>
<text x="38.4" y="23.3" transform="rotate(-90 38.4 23.3)">1</text>
<text x="41" y="19.5" transform="rotate(-90 41 19.5)">2</text>
<text x="43.5" y="23.3" transform="rotate(-90 43.5 23.3)">3</text>
<text x="46" y="23.3" transform="rotate(-90 46 23.3)">4</text>
<text x="48.6" y="19.5" transform="rotate(-90 48.6 19.5)">5</text>
<text x="51.1" y="23.3" transform="rotate(-90 51.1 23.3)">6</text>
<text x="53.7" y="23.3" transform="rotate(-90 53.7 23.3)">7</text>
<text x="123.3" y="23.1">1</text>
<text x="123.3" y="20.6">2</text>
<text x="123.3" y="18.1">3</text>
<text x="125.6" y="21.9">2</text>
<text x="125.6" y="19.3">3</text>
<text x="208.4" y="23.1">1</text>
<text x="208.4" y="20.6">2</text>
<text x="208.4" y="18.1">3</text>
<text x="210.7" y="21.9">2</text>
<text x="210.7" y="19.3">3</text>
<text x="22.5" y="26.5">1</text>
<text x="22.5" y="29">2</text>
<text x="24.8" y="27.7">1</text>
<text x="125.6" y="24.4">1</text>
<text x="210.7" y="24.4">1</text>
<text x="22.5" y="31.5">3</text>
<text x="22.5" y="34.1">4</text>
<text x="24.8" y="30.3">2</text>
<text x="24.8" y="32.8">3</text>
<text x="24.8" y="35.3">4</text>
<text x="16" y="46.1" transform="rotate(-90 16 46.1)">1</text>
<text x="18.6" y="46.1" transform="rotate(-90 18.6 46.1)">2</text>
<text x="21.1" y="46.1" transform="rotate(-90 21.1 46.1)">3</text>
<text x="23.7" y="46.1" transform="rotate(-90 23.7 46.1)">4</text>
<text x="38.9" y="46.1" transform="rotate(-90 38.9 46.1)">1</text>
<text x="41.4" y="46.1" transform="rotate(-90 41.4 46.1)">2</text>
<text x="44" y="46.1" transform="rotate(-90 44 46.1)">3</text>
<text x="46.5" y="46.1" transform="rotate(-90 46.5 46.1)">4</text>
<text x="143.8" y="47.2" transform="rotate(-90 143.8 47.2)">8</text>
<text x="228.9" y="47.2" transform="rotate(-90 228.9 47.2)">8</text>
<text x="14.8" y="48.4" transform="rotate(-90 14.8 48.4)">1</text>
<text x="17.3" y="48.4" transform="rotate(-90 17.3 48.4)">2</text>
<text x="19.9" y="48.4" transform="rotate(-90 19.9 48.4)">3</text>
<text x="22.4" y="48.4" transform="rotate(-90 22.4 48.4)">4</text>
<text x="37.6" y="48.4" transform="rotate(-90 37.6 48.4)">1</text>
<text x="40.2" y="48.4" transform="rotate(-90 40.2 48.4)">2</text>
<text x="42.7" y="48.4" transform="rotate(-90 42.7 48.4)">3</text>
<text x="45.3" y="48.4" transform="rotate(-90 45.3 48.4)">4</text>
<text x="136.7" y="50.6">2</text>
<text x="151.1" y="53.1">1</text>
<text x="221.8" y="50.6">2</text>
<text x="236.2" y="53.1">1</text>
<text x="92.5" y="59.2">电源</text>
<text x="136.7" y="55.7">3</text>
<text x="221.8" y="55.7">3</text>
<text x="143.8" y="61.7" transform="rotate(-90 143.8 61.7)">4</text>
<text x="228.9" y="61.7" transform="rotate(-90 228.9 61.7)">4</text>
<text x="50.5" y="75.7">1</text>
<text x="56.9" y="75.7">2</text>
<text x="245.4" y="75.7">3</text>
<text x="256.8" y="75.7">6</text>
<text x="50.5" y="78.3">3</text>
<text x="50.5" y="80.8">5</text>
<text x="50.5" y="83.4">7</text>
<text x="56.9" y="78.3">4</text>
<text x="56.9" y="80.8">6</text>
<text x="56.9" y="83.4">8</text>
<text x="245.4" y="80.8">2</text>
<text x="256.8" y="80.8">5</text>
<text x="50.5" y="85.9">9</text>
<text x="50.5" y="88.4">11</text>
<text x="55.7" y="85.9">10</text>
<text x="55.7" y="88.4">12</text>
<text x="245.4" y="85.9">1</text>
<text x="256.8" y="85.9">4</text>
<text x="50.5" y="91">13</text>
<text x="50.5" y="93.5">15</text>
<text x="55.7" y="91">14</text>
<text x="55.7" y="93.5">16</text>
<text x="50.5" y="96.1">17</text>
<text x="50.5" y="98.6">19</text>
<text x="50.5" y="101.1">21</text>
<text x="55.7" y="96.1">18</text>
<text x="55.7" y="98.6">20</text>
<text x="55.7" y="101.1">22</text>
<text x="245.4" y="96">3</text>
<text x="245.4" y="101.1">2</text>
<text x="256.8" y="96">6</text>
<text x="256.8" y="101.1">5</text>
<text x="50.5" y="103.7">23</text>
<text x="50.5" y="106.2">25</text>
<text x="55.7" y="103.7">24</text>
<text x="55.7" y="106.2">26</text>
<text x="174.8" y="107.8" transform="rotate(-90 174.8 107.8)">14</text>
<text x="177.3" y="107.8" transform="rotate(-90 177.3 107.8)">13</text>
<text x="179.9" y="107.8" transform="rotate(-90 179.9 107.8)">12</text>
<text x="182.4" y="107.8" transform="rotate(-90 182.4 107.8)">11</text>
<text x="185" y="107.8" transform="rotate(-90 185 107.8)">10</text>
<text x="187.5" y="107.8" transform="rotate(-90 187.5 107.8)">9</text>
<text x="190" y="107.8" transform="rotate(-90 190 107.8)">8</text>
<text x="245.4" y="106.2">1</text>
<text x="256.8" y="106.2">4</text>
<text x="50.5" y="108.8">27</text>
<text x="50.5" y="111.3">29</text>
<text x="50.5" y="113.8">31</text>
<text x="55.7" y="108.8">28</text>
<text x="55.7" y="111.3">30</text>
<text x="55.7" y="113.8">32</text>
<text x="113.1" y="113.3">2</text>
<text x="113.1" y="110.8">3</text>
<text x="115.4" y="112">3</text>
<text x="176.1" y="113.6" transform="rotate(-90 176.1 113.6)">VCC</text>
<text x="178.6" y="111.6" transform="rotate(-90 178.6 111.6)">6A</text>
<text x="181.1" y="111.6" transform="rotate(-90 181.1 111.6)">6Y</text>
<text x="183.7" y="111.6" transform="rotate(-90 183.7 111.6)">5A</text>
<text x="186.2" y="111.6" transform="rotate(-90 186.2 111.6)">5Y</text>
<text x="188.8" y="111.6" transform="rotate(-90 188.8 111.6)">4A</text>
<text x="191.3" y="111.6" transform="rotate(-90 191.3 111.6)">4Y</text>
<text x="50.5" y="116.4">33</text>
<text x="50.5" y="118.9">35</text>
<text x="55.7" y="116.4">34</text>
<text x="55.7" y="118.9">36</text>
<text x="113.1" y="115.9">1</text>
<text x="115.4" y="117.1">1</text>
<text x="115.4" y="114.6">2</text>
<text x="176.1" y="119.7" transform="rotate(-90 176.1 119.7)">1A</text>
<text x="178.6" y="119.7" transform="rotate(-90 178.6 119.7)">1Y</text>
<text x="181.1" y="119.7" transform="rotate(-90 181.1 119.7)">2A</text>
<text x="183.7" y="119.7" transform="rotate(-90 183.7 119.7)">2Y</text>
<text x="186.2" y="119.7" transform="rotate(-90 186.2 119.7)">3A</text>
<text x="188.8" y="119.7" transform="rotate(-90 188.8 119.7)">3Y</text>
<text x="191.3" y="119.7" transform="rotate(-90 191.3 119.7)">GND</text>
<text x="245.4" y="116.3">3</text>
<text x="256.8" y="116.3">6</text>
<text x="50.5" y="121.5">37</text>
<text x="50.5" y="124">39</text>
<text x="55.7" y="121.5">38</text>
<text x="55.7" y="124">40</text>
<text x="174.8" y="122" transform="rotate(-90 174.8 122)">1</text>
<text x="177.3" y="122" transform="rotate(-90 177.3 122)">2</text>
<text x="179.9" y="122" transform="rotate(-90 179.9 122)">3</text>
<text x="182.4" y="122" transform="rotate(-90 182.4 122)">4</text>
<text x="185" y="122" transform="rotate(-90 185 122)">5</text>
<text x="187.5" y="122" transform="rotate(-90 187.5 122)">6</text>
<text x="190" y="122" transform="rotate(-90 190 122)">7</text>
<text x="245.4" y="121.4">2</text>
<text x="256.8" y="121.4">5</text>
<text x="245.4" y="126.5">1</text>
<text x="256.8" y="126.5">4</text>
<text x="276.6" y="135.4">传感器处理</text>
<text x="118.4" y="154.5">1</text>
<text x="122.4" y="155.6">GND</text>
<text x="141.8" y="155.6">front</text>
<text x="149.1" y="154.5">4</text>
<text x="210.1" y="155.3" transform="rotate(-90 210.1 155.3)">1</text>
<text x="212.7" y="155.3" transform="rotate(-90 212.7 155.3)">2</text>
<text x="215.2" y="155.3" transform="rotate(-90 215.2 155.3)">3</text>
<text x="217.7" y="155.3" transform="rotate(-90 217.7 155.3)">4</text>
<text x="251.6" y="155.2">6</text>
<text x="208.8" y="159.5" transform="rotate(-90 208.8 159.5)">1</text>
<text x="211.4" y="159.5" transform="rotate(-90 211.4 159.5)">2</text>
<text x="213.9" y="159.5" transform="rotate(-90 213.9 159.5)">3</text>
<text x="216.5" y="159.5" transform="rotate(-90 216.5 159.5)">4</text>
<text x="251.6" y="160.3">4</text>
<text x="251.6" y="157.8">5</text>
<text x="253.9" y="161.6">4</text>
<text x="253.9" y="159">5</text>
<text x="253.9" y="156.5">6</text>
<text x="118.4" y="162.1">2</text>
<text x="122.4" y="163.2">left</text>
<text x="141.9" y="163.2">right</text>
<text x="149.1" y="162.1">5</text>
<text x="251.6" y="167.9">1</text>
<text x="251.6" y="165.4">2</text>
<text x="251.6" y="162.8">3</text>
<text x="253.9" y="166.7">2</text>
<text x="253.9" y="164.1">3</text>
<text x="118.4" y="169.7">3</text>
<text x="122.4" y="170.9">push</text>
<text x="141.6" y="170.9">back</text>
<text x="149.1" y="169.7">6</text>
<text x="253.9" y="169.2">1</text>
<text x="229.6" y="179.9">用户功能</text>
<text x="113.8" y="184.5" transform="rotate(-90 113.8 184.5)">1</text>
<text x="116.4" y="184.5" transform="rotate(-90 116.4 184.5)">2</text>
<text x="118.9" y="184.5" transform="rotate(-90 118.9 184.5)">3</text>
<text x="121.5" y="184.5" transform="rotate(-90 121.5 184.5)">4</text>
<text x="283" y="181.2">电机</text>
<text x="112.6" y="186.8" transform="rotate(-90 112.6 186.8)">1</text>
<text x="115.1" y="186.8" transform="rotate(-90 115.1 186.8)">2</text>
<text x="117.6" y="186.8" transform="rotate(-90 117.6 186.8)">3</text>
<text x="120.2" y="186.8" transform="rotate(-90 120.2 186.8)">4</text>
<text x="92.5" y="200.2">接口</text>
</g>
<g font-size="2.2" fill="#00f">
<text x="59.4" y="11.2">3.3V</text>
<text x="162.9" y="9.4" transform="rotate(-90 162.9 9.4)">3.3V</text>
<text x="248" y="9.4" transform="rotate(-90 248 9.4)">3.3V</text>
<text x="82.3" y="13.5">1k</text>
<text x="130.6" y="14.8">TOP_LED_+</text>
<text x="130.6" y="17.3">TOP_LED_-</text>
<text x="215.6" y="14.8">MIDDLE_LED_+</text>
<text x="215.6" y="17.3">MIDDLE_LED_-</text>
<text x="61.3" y="21.9">5V</text>
<text x="130.6" y="19.9">TOP_IN_+</text>
<text x="130.6" y="22.4">TOP_IN_-</text>
<text x="215.6" y="19.9">MIDDLE_IN_+</text>
<text x="215.6" y="22.4">MIDDLE_IN_-</text>
<text x="82.3" y="25">1k</text>
<text x="145.2" y="29.7" transform="rotate(-90 145.2 29.7)">3.3V</text>
<text x="151.3" y="24.1">GND</text>
<text x="230.2" y="29.7" transform="rotate(-90 230.2 29.7)">3.3V</text>
<text x="236.3" y="24.1">GND</text>
<text x="161.9" y="33" transform="rotate(-90 161.9 33)">TOP_LED_+</text>
<text x="246.9" y="33" transform="rotate(-90 246.9 33)">MIDDLE_LED_+</text>
<text x="82.3" y="37.7">1k</text>
<text x="102.6" y="50.4">TOP_IN_+</text>
<text x="187.7" y="50.4">MIDDLE_IN_+</text>
<text x="15.6" y="57.8" transform="rotate(-90 15.6 57.8)">5V</text>
<text x="18.2" y="57.8" transform="rotate(-90 18.2 57.8)">5V</text>
<text x="21.1" y="59.7" transform="rotate(-90 21.1 59.7)">3.3V</text>
<text x="23.6" y="59.7" transform="rotate(-90 23.6 59.7)">3.3V</text>
<text x="164.8" y="59.2">TOP_SWITCH</text>
<text x="246.1" y="59.2">MIDDLE_SWITCH</text>
<text x="52.4" y="71.8">HDR-F-2.54_2x20</text>
<text x="8.6" y="77">MIDDLE_SWITCH_2</text>
<text x="36.5" y="75.9">3.3V</text>
<text x="67.5" y="75.9">5V</text>
<text x="261.4" y="73.2">TOP_SWITCH</text>
<text x="8.6" y="82.1">BUTTOM_IN2</text>
<text x="8.6" y="79.6">TOP_SWITCH_2</text>
<text x="33.7" y="83.6">GPIO.7</text>
<text x="34.7" y="78.5">SDA.1</text>
<text x="34.9" y="81">SCL.1</text>
<text x="67.5" y="78.5">5V</text>
<text x="67.6" y="81">GND</text>
<text x="67.6" y="83.6">TXD</text>
<text x="261.4" y="83.4">TOP_SWITCH</text>
<text x="261.4" y="78.3">TOP_SWITCH_2</text>
<text x="8.6" y="87.2">BUTTOM_MOTOR_CLK</text>
<text x="8.6" y="89.7">BUTTOM_MOTOR_DIR</text>
<text x="33.7" y="88.6">GPIO.0</text>
<text x="36.2" y="86.1">GND</text>
<text x="67.6" y="86.1">RXD</text>
<text x="67.6" y="88.6">GPIO.1</text>
<text x="145" y="87.9" transform="rotate(-90 145 87.9)">GND</text>
<text x="230" y="87.9" transform="rotate(-90 230 87.9)">GND</text>
<text x="8.6" y="92.3">MIDDLE_MOTOR_CLK</text>
<text x="33.7" y="91.2">GPIO.2</text>
<text x="33.7" y="93.7">GPIO.3</text>
<text x="67.6" y="91.2">GND</text>
<text x="67.6" y="93.7">GPIO.4</text>
<text x="84.8" y="92.3">SCREEN_SCL</text>
<text x="84.8" y="94.8">SCREEN_SDA</text>
<text x="261.4" y="93.5">MIDDLE_SWITCH</text>
<text x="8.6" y="97.3">MIDDLE_MOTOR_DIR</text>
<text x="8.6" y="99.9">TOP_MOTOR_CLK</text>
<text x="35.4" y="98.8">MOSI</text>
<text x="35.4" y="101.3">MISO</text>
<text x="36.5" y="96.3">3.3V</text>
<text x="67.6" y="98.8">GND</text>
<text x="67.6" y="101.3">GPIO.6</text>
<text x="67.6" y="96.3">GPIO.5</text>
<text x="137.5" y="97" transform="rotate(-90 137.5 97)">3.3V</text>
<text x="175.6" y="99.5" transform="rotate(-90 175.6 99.5)">3.3V</text>
<text x="261.4" y="98.6">MIDDLE_SWITCH_2</text>
<text x="8.6" y="102.4">TOP_MOTOR_DIR</text>
<text x="35.3" y="103.9">SCLK</text>
<text x="36.2" y="106.4">GND</text>
<text x="67.6" y="103.9">CE0</text>
<text x="67.6" y="106.4">CE1</text>
<text x="177.1" y="102.9" transform="rotate(-90 177.1 102.9)">TOP_SWITCH</text>
<text x="179.6" y="102.9" transform="rotate(-90 179.6 102.9)">TOP_SWITCH</text>
<text x="182.2" y="102.9" transform="rotate(-90 182.2 102.9)">MIDDLE_SWITCH</text>
<text x="184.7" y="102.9" transform="rotate(-90 184.7 102.9)">MIDDLE_SWITCH</text>
<text x="187.3" y="102.9" transform="rotate(-90 187.3 102.9)">BUTTOM_IN</text>
<text x="189.8" y="102.9" transform="rotate(-90 189.8 102.9)">BUTTOM_IN</text>
<text x="261.4" y="103.7">MIDDLE_SWITCH</text>
<text x="17.5" y="112.6">BACK</text>
<text x="17.5" y="110">PUSH</text>
<text x="32.4" y="111.5">GPIO.21</text>
<text x="34.7" y="109">SDA.0</text>
<text x="67.6" y="111.5">GND</text>
<text x="67.6" y="109">SCL.0</text>
<text x="123.4" y="110.8">3.3V</text>
<text x="150.9" y="112.6">BUTTOM_IN</text>
<text x="261.4" y="113.9">BUTTOM_IN</text>
<text x="17.5" y="117.7">RIGHT</text>
<text x="17.5" y="115.1">FRONT</text>
<text x="32.4" y="114">GPIO.22</text>
<text x="32.4" y="116.6">GPIO.23</text>
<text x="32.4" y="119.1">GPIO.24</text>
<text x="67.6" y="116.6">GND</text>
<text x="67.6" y="119.1">GPIO.27</text>
<text x="67.6" y="114">GPIO.26</text>
<text x="84.8" y="117.7">LED_BULE</text>
<text x="261.4" y="118.9">BUTTOM_IN2</text>
<text x="17.5" y="120.2">LEFT</text>
<text x="32.4" y="121.7">GPIO.25</text>
<text x="36.2" y="124.2">GND</text>
<text x="67.6" y="121.7">GPIO.28</text>
<text x="67.6" y="124.2">GPIO.29</text>
<text x="84.8" y="122.7">LED_RED</text>
<text x="84.8" y="120.2">LED_GREEN</text>
<text x="118.3" y="124.7" transform="rotate(-90 118.3 124.7)">GND</text>
<text x="261.4" y="124">BUTTOM_IN</text>
<text x="137.3" y="132.4" transform="rotate(-90 137.3 132.4)">GND</text>
<text x="190.7" y="132.4" transform="rotate(-90 190.7 132.4)">GND</text>
<text x="173.1" y="147.8" transform="rotate(-90 173.1 147.8)">3.3V</text>
<text x="154.7" y="154.5">FRONT</text>
<text x="258.8" y="154.5">BUTTOM_MOTOR_DIR</text>
<text x="169.9" y="160.9">1k</text>
<text x="175" y="160.9">1k</text>
<text x="180.1" y="160.9">1k</text>
<text x="185.2" y="160.9">1k</text>
<text x="190.2" y="160.9">1k</text>
<text x="258.8" y="157">BUTTOM_MOTOR_CLK</text>
<text x="258.8" y="159.6">MIDDLE_MOTOR_DIR</text>
<text x="58.1" y="167.4">GND</text>
<text x="70.2" y="165.9">GND</text>
<text x="75.1" y="167.6">GND</text>
<text x="109" y="162.1">LEFT</text>
<text x="154.7" y="162.1">RIGHT</text>
<text x="258.8" y="162.1">MIDDLE_MOTOR_CLK</text>
<text x="258.8" y="164.7">TOP_MOTOR_DIR</text>
<text x="258.8" y="167.2">TOP_MOTOR_CLK</text>
<text x="109" y="169.7">PUSH</text>
<text x="154.7" y="169.7">BACK</text>
<text x="169.5" y="171.8" transform="rotate(-90 169.5 171.8)">LEFT</text>
<text x="174.6" y="173.3" transform="rotate(-90 174.6 173.3)">RIGHT</text>
<text x="184.7" y="172.5" transform="rotate(-90 184.7 172.5)">BACK</text>
<text x="189.8" y="172.6" transform="rotate(-90 189.8 172.6)">PUSH</text>
<text x="211.8" y="168.5">1k</text>
<text x="216.9" y="168.5">1k1k</text>
<text x="179.6" y="174.1" transform="rotate(-90 179.6 174.1)">FRONT</text>
<text x="208.8" y="179.1" transform="rotate(-90 208.8 179.1)">LED_BULE</text>
<text x="213.9" y="179.1" transform="rotate(-90 213.9 179.1)">LED_RED</text>
<text x="216.5" y="179.1" transform="rotate(-90 216.5 179.1)">LED_GREEN</text>
<text x="117.4" y="195.6" transform="rotate(-90 117.4 195.6)">SCREEN_SCL</text>
<text x="119.9" y="195.6" transform="rotate(-90 119.9 195.6)">SCREEN_SDA</text>
<text x="116" y="198.1" transform="rotate(-90 116 198.1)">3.3V</text>
</g>
<g font-size="2" fill="#a00000">
<text x="245.7" y="77.2" transform="rotate(-90 245.7 77.2)">B</text>
<text x="258.2" y="77.2" transform="rotate(-90 258.2 77.2)">B</text>
<text x="246.7" y="82" transform="rotate(-90 246.7 82)">A</text>
<text x="257" y="82" transform="rotate(-90 257 82)">A</text>
<text x="245.7" y="97.5" transform="rotate(-90 245.7 97.5)">B</text>
<text x="258.2" y="97.5" transform="rotate(-90 258.2 97.5)">B</text>
<text x="246.7" y="102.4" transform="rotate(-90 246.7 102.4)">A</text>
<text x="257" y="102.4" transform="rotate(-90 257 102.4)">A</text>
<text x="245.7" y="117.9" transform="rotate(-90 245.7 117.9)">B</text>
<text x="258.2" y="117.9" transform="rotate(-90 258.2 117.9)">B</text>
<text x="246.7" y="122.7" transform="rotate(-90 246.7 122.7)">A</text>
<text x="257" y="122.7" transform="rotate(-90 257 122.7)">A</text>
</g>
<g font-size="1.5" fill="#000080">
<text x="26.4" y="42.9">H14</text>
<text x="49.3" y="42.9">H15</text>
<text x="124.2" y="181.3">H13</text>
</g>
</svg>
